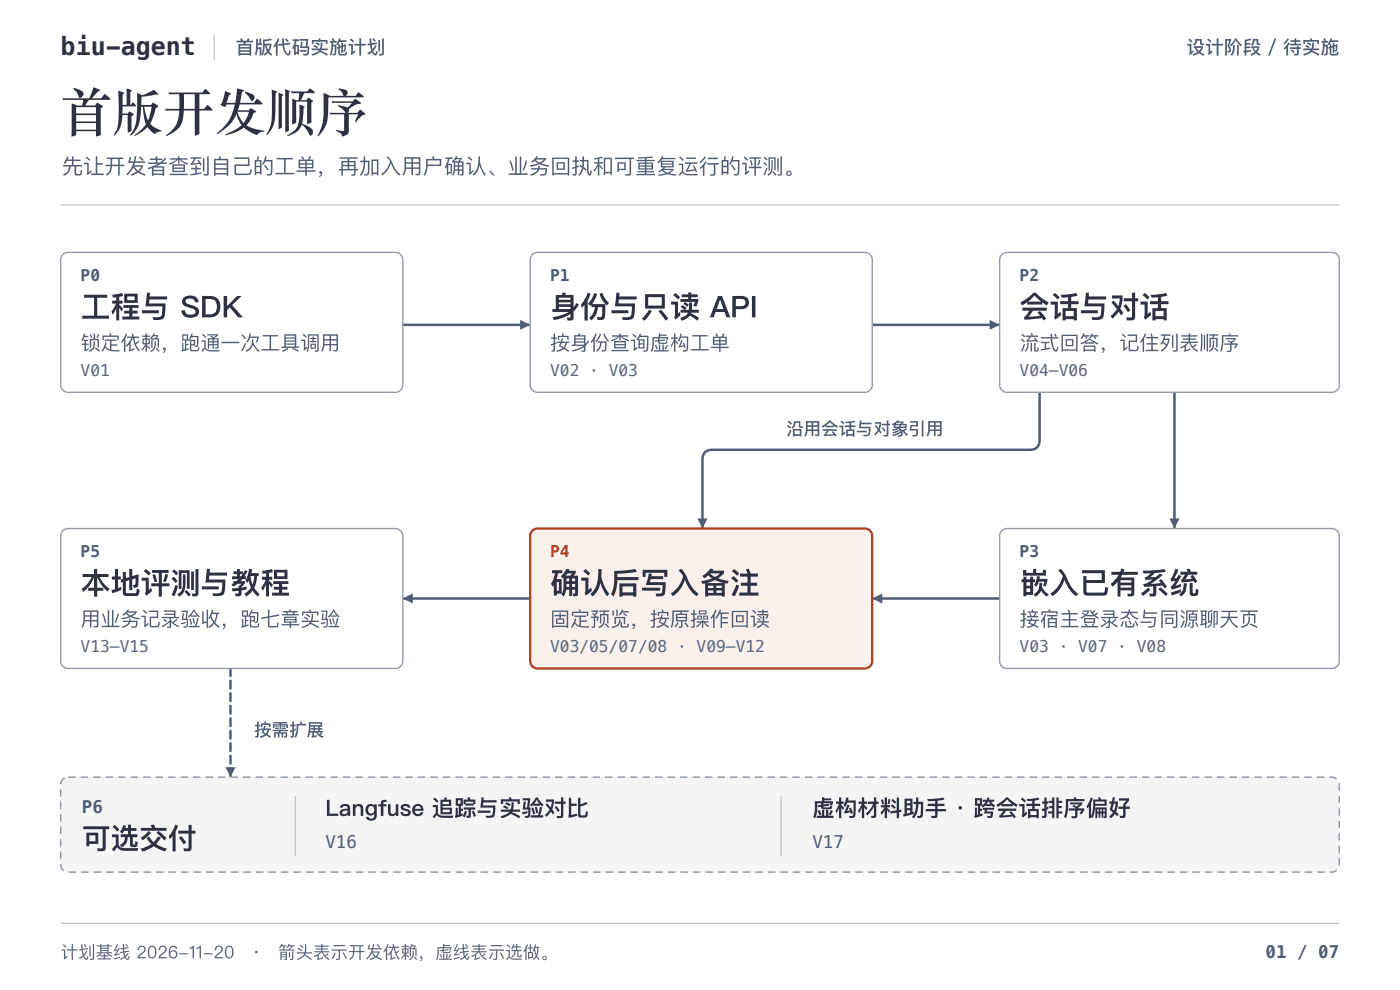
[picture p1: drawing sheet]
<svg xmlns="http://www.w3.org/2000/svg" width="297mm" height="210mm" viewBox="0 0 297 210" stroke-linecap="round" stroke-linejoin="round" font-family="sans-serif">
<path d="M45.5 7.4v5.3M12.9 43.4h271.2" fill="none" stroke="#c0c3c7" stroke-width=".26"/>
<path d="M85.5 68.9h27" fill="none" stroke="#4f5d75" stroke-width=".53"/>
<path d="M110.4 67.8l2.1 1.1-2.1 1z" fill="#4f5d75"/>
<path d="M185.1 68.9h27" fill="none" stroke="#4f5d75" stroke-width=".53"/>
<path d="M210 67.8l2.1 1.1-2.1 1z" fill="#4f5d75"/>
<path d="M249.2 83.2v28.9" fill="none" stroke="#4f5d75" stroke-width=".53"/>
<path d="M248.1 109.9h2.1l-1 2.2z" fill="#4f5d75"/>
<path d="M185.1 126.9h27" fill="none" stroke="#4f5d75" stroke-width=".53"/>
<path d="M185.1 126.9l2.1-1.1v2.1z" fill="#4f5d75"/>
<path d="M85.5 126.9h27" fill="none" stroke="#4f5d75" stroke-width=".53"/>
<path d="M85.5 126.9l2.1-1.1v2.1z" fill="#4f5d75"/>
<path d="M220.6 83.2v10a1.87 1.87 0 0 1-2.2 2.2h-67.3a1.87 1.87 0 0 0-2.1 2.1v14.6" fill="none" stroke="#4f5d75" stroke-width=".53"/>
<g fill="#4f5d75">
<path d="M148 109.9h2.1l-1.1 2.2z"/>
<path d="M47.8 162.6h2.2l-1.1 2.2z"/>
<path d="M48.7 141.5h.3l.1 .1 .1 1.7a.26 .26 0 0 1-.3 .3 .26 .26 0 0 1-.3-.3zM48.7 144.2l.3-.1 .1 .2 .1 1.7a.26 .26 0 0 1-.3 .2 .26 .26 0 0 1-.3-.2zM48.7 146.8h.3l.1 .1 .1 1.7a.26 .26 0 0 1-.3 .3 .26 .26 0 0 1-.3-.3zM48.7 149.5l.3-.1 .1 .2 .1 1.7a.26 .26 0 0 1-.3 .2 .26 .26 0 0 1-.3-.2zM48.7 152.1h.3l.1 .1 .1 1.7a.26 .26 0 0 1-.3 .3 .26 .26 0 0 1-.3-.3zM48.7 154.8l.3-.1 .1 .2 .1 1.7a.26 .26 0 0 1-.3 .2 .26 .26 0 0 1-.3-.2zM48.7 157.4h.3l.1 .1 .1 1.7a.26 .26 0 0 1-.3 .3 .26 .26 0 0 1-.3-.3zM48.7 160.1l.3-.1 .1 .2 .1 1.7a.26 .26 0 0 1-.3 .2 .26 .26 0 0 1-.3-.2zM48.7 162.7h.3l.1 .1 .1 1.7a.26 .26 0 0 1-.3 .3 .26 .26 0 0 1-.3-.3z"/>
</g>
<g fill="#fff">
<path d="M164.1 88.7h38.7v4.3h-38.7z"/>
<path d="M53.1 152.6h20.2v4.2h-20.2z"/>
<path d="M13.3 54l.6-.4 .6-.1h69.4a1.59 1.59 0 0 1 1.6 1.6v26.5a1.59 1.59 0 0 1-1.6 1.6h-69.4a1.59 1.59 0 0 1-1.6-1.6v-26.5l.1-.6z"/>
</g>
<path d="M13.3 54l.6-.4 .6-.1h69.4a1.59 1.59 0 0 1 1.6 1.6v26.5a1.59 1.59 0 0 1-1.6 1.6h-69.4a1.59 1.59 0 0 1-1.6-1.6v-26.5l.1-.6z" fill="none" stroke="#929ba9" stroke-width=".29"/>
<path d="M112.9 54l.6-.4 .6-.1h69.4a1.59 1.59 0 0 1 1.6 1.6v26.5a1.59 1.59 0 0 1-1.6 1.6h-69.4a1.59 1.59 0 0 1-1.6-1.6v-26.5l.1-.6z" fill="#fff"/>
<path d="M112.9 54l.6-.4 .6-.1h69.4a1.59 1.59 0 0 1 1.6 1.6v26.5a1.59 1.59 0 0 1-1.6 1.6h-69.4a1.59 1.59 0 0 1-1.6-1.6v-26.5l.1-.6z" fill="none" stroke="#929ba9" stroke-width=".29"/>
<path d="M212.5 54l.6-.4 .6-.1h68.8a1.59 1.59 0 0 1 1.6 1.6v26.5a1.59 1.59 0 0 1-1.6 1.6h-68.8a1.59 1.59 0 0 1-1.6-1.6v-26.5l.1-.6z" fill="#fff"/>
<path d="M212.5 54l.6-.4 .6-.1h68.8a1.59 1.59 0 0 1 1.6 1.6v26.5a1.59 1.59 0 0 1-1.6 1.6h-68.8a1.59 1.59 0 0 1-1.6-1.6v-26.5l.1-.6z" fill="none" stroke="#929ba9" stroke-width=".29"/>
<path d="M212.5 112.5l.6-.3 .6-.1h68.8a1.59 1.59 0 0 1 1.6 1.5v26.5a1.59 1.59 0 0 1-1.6 1.6h-68.8a1.59 1.59 0 0 1-1.6-1.6v-26.5l.1-.6z" fill="#fff"/>
<path d="M212.5 112.5l.6-.3 .6-.1h68.8a1.59 1.59 0 0 1 1.6 1.5v26.5a1.59 1.59 0 0 1-1.6 1.6h-68.8a1.59 1.59 0 0 1-1.6-1.6v-26.5l.1-.6z" fill="none" stroke="#929ba9" stroke-width=".29"/>
<path d="M112.9 112.5l.6-.3 .6-.1h69.4a1.59 1.59 0 0 1 1.6 1.5v26.5a1.59 1.59 0 0 1-1.6 1.6h-69.4a1.59 1.59 0 0 1-1.6-1.6v-26.5l.1-.6z" fill="#fbf0eb"/>
<path d="M112.9 112.5l.6-.3 .6-.1h69.4a1.59 1.59 0 0 1 1.6 1.5v26.5a1.59 1.59 0 0 1-1.6 1.6h-69.4a1.59 1.59 0 0 1-1.6-1.6v-26.5l.1-.6z" fill="none" stroke="#b33e1c" stroke-width=".48"/>
<path d="M13.3 112.5l.6-.3 .6-.1h69.4a1.59 1.59 0 0 1 1.6 1.5v26.5a1.59 1.59 0 0 1-1.6 1.6h-69.4a1.59 1.59 0 0 1-1.6-1.6v-26.5l.1-.6z" fill="#fff"/>
<path d="M13.3 112.5l.6-.3 .6-.1h69.4a1.59 1.59 0 0 1 1.6 1.5v26.5a1.59 1.59 0 0 1-1.6 1.6h-69.4a1.59 1.59 0 0 1-1.6-1.6v-26.5l.1-.6z" fill="none" stroke="#929ba9" stroke-width=".29"/>
<path d="M13.3 165.2l.6-.3 .6-.1h268a1.59 1.59 0 0 1 1.6 1.6v16.9a1.59 1.59 0 0 1-1.6 1.6h-268a1.59 1.59 0 0 1-1.6-1.6v-16.9l.1-.7z" fill="#f5f5f5"/>
<path d="M17.1 164.6h1.6v.3h-1.6zM19.8 164.6h1.5v.3h-1.5zM22.4 164.6h1.6v.3h-1.6zM25.1 164.6h1.5v.3h-1.5zM27.7 164.6h1.6v.3h-1.6zM30.4 164.6h1.5v.3h-1.5zM33 164.6h1.6v.3h-1.6zM35.7 164.6h1.5v.3h-1.5zM38.3 164.6h1.6v.3h-1.6zM41 164.6h1.5v.3h-1.5zM43.6 164.6h1.6v.3h-1.6zM46.2 164.6h1.6v.3h-1.6zM48.9 164.6h1.6v.3h-1.6zM51.5 164.6h1.6v.3h-1.6zM54.2 164.6h1.6v.3h-1.6zM56.8 164.6h1.6v.3h-1.6zM59.5 164.6h1.6v.3h-1.6zM62.1 164.6h1.6v.3h-1.6zM64.8 164.6h1.6v.3h-1.6zM67.4 164.6h1.6v.3h-1.6zM70.1 164.6h1.6v.3h-1.6zM72.7 164.6h1.6v.3h-1.6zM75.4 164.6h1.6v.3h-1.6zM78 164.6h1.6v.3h-1.6zM80.7 164.6h1.6v.3h-1.6zM83.3 164.6h1.6v.3h-1.6zM86 164.6h1.6v.3h-1.6zM88.6 164.6h1.6v.3h-1.6zM91.3 164.6h1.6v.3h-1.6zM93.9 164.6h1.6v.3h-1.6zM96.6 164.6h1.6v.3h-1.6zM99.2 164.6h1.6v.3h-1.6zM101.9 164.6h1.6v.3h-1.6zM104.5 164.6h1.6v.3h-1.6zM107.2 164.6h1.6v.3h-1.6zM109.8 164.6h1.6v.3h-1.6zM112.5 164.6h1.6v.3h-1.6zM115.1 164.6h1.6v.3h-1.6zM117.8 164.6h1.6v.3h-1.6zM120.4 164.6h1.6v.3h-1.6zM123.1 164.6h1.6v.3h-1.6zM125.7 164.6h1.6v.3h-1.6zM128.4 164.6h1.6v.3h-1.6zM131 164.6h1.6v.3h-1.6zM133.7 164.6h1.6v.3h-1.6zM136.3 164.6h1.6v.3h-1.6zM139 164.6h1.6v.3h-1.6zM141.6 164.6h1.6v.3h-1.6zM144.3 164.6h1.6v.3h-1.6zM146.9 164.6h1.6v.3h-1.6zM149.6 164.6h1.5v.3h-1.5zM152.2 164.6h1.6v.3h-1.6zM154.9 164.6h1.5v.3h-1.5zM157.5 164.6h1.6v.3h-1.6zM160.2 164.6h1.5v.3h-1.5zM162.8 164.6h1.6v.3h-1.6zM165.5 164.6h1.5v.3h-1.5zM168.1 164.6h1.6v.3h-1.6zM170.8 164.6h1.5v.3h-1.5zM173.4 164.6h1.6v.3h-1.6zM176 164.6h1.6v.3h-1.6zM178.7 164.6h1.6v.3h-1.6zM181.3 164.6h1.6v.3h-1.6zM184 164.6h1.6v.3h-1.6zM186.6 164.6h1.6v.3h-1.6zM189.3 164.6h1.6v.3h-1.6zM191.9 164.6h1.6v.3h-1.6zM194.6 164.6h1.6v.3h-1.6zM197.2 164.6h1.6v.3h-1.6zM199.9 164.6h1.6v.3h-1.6zM202.5 164.6h1.6v.3h-1.6zM205.2 164.6h1.6v.3h-1.6zM207.8 164.6h1.6v.3h-1.6zM210.5 164.6h1.6v.3h-1.6zM213.1 164.6h1.6v.3h-1.6zM215.8 164.6h1.6v.3h-1.6zM218.4 164.6h1.6v.3h-1.6zM221.1 164.6h1.6v.3h-1.6zM223.7 164.6h1.6v.3h-1.6zM226.4 164.6h1.6v.3h-1.6zM229 164.6h1.6v.3h-1.6zM231.7 164.6h1.6v.3h-1.6zM234.3 164.6h1.6v.3h-1.6zM237 164.6h1.6v.3h-1.6zM239.6 164.6h1.6v.3h-1.6zM242.3 164.6h1.6v.3h-1.6zM244.9 164.6h1.6v.3h-1.6zM247.6 164.6h1.6v.3h-1.6zM250.2 164.6h1.6v.3h-1.6zM252.9 164.6h1.6v.3h-1.6zM255.5 164.6h1.6v.3h-1.6zM258.2 164.6h1.6v.3h-1.6zM260.8 164.6h1.6v.3h-1.6zM263.5 164.6h1.6v.3h-1.6zM266.1 164.6h1.6v.3h-1.6zM268.8 164.6h1.6v.3h-1.6zM271.4 164.6h1.6v.3h-1.6zM274.1 164.6h1.5v.3h-1.5zM276.7 164.6h1.6v.3h-1.6zM279.4 164.6h1.5v.3h-1.5zM282 164.6h.8l.8 .4-.2 .2-.5-.2-.9-.1zM283.9 166.1l.4-.1v1.6h-.3zM284 168.7h.3v1.6h-.3zM284 171.3h.3v1.6h-.3zM284 174h.3v1.6h-.3zM284 176.6h.3v1.6h-.3zM284 179.3h.3v1.6h-.3zM284 181.9h.3v1.6h-.3zM282.1 184.7h.7l.7-.3 .2 .2-.8 .4-.8 .1zM279.5 184.7h1.5v.4h-1.5zM276.8 184.7h1.6v.4h-1.6zM274.2 184.7h1.5v.4h-1.5zM271.5 184.7h1.6v.4h-1.6zM268.9 184.7h1.5v.4h-1.5zM266.2 184.7h1.6v.4h-1.6zM263.6 184.7h1.6v.4h-1.6zM260.9 184.7h1.6v.4h-1.6zM258.3 184.7h1.6v.4h-1.6zM255.6 184.7h1.6v.4h-1.6zM253 184.7h1.6v.4h-1.6zM250.3 184.7h1.6v.4h-1.6zM247.7 184.7h1.6v.4h-1.6zM245 184.7h1.6v.4h-1.6zM242.4 184.7h1.6v.4h-1.6zM239.7 184.7h1.6v.4h-1.6zM237.1 184.7h1.6v.4h-1.6zM234.4 184.7h1.6v.4h-1.6zM231.8 184.7h1.6v.4h-1.6zM229.1 184.7h1.6v.4h-1.6zM226.5 184.7h1.6v.4h-1.6zM223.8 184.7h1.6v.4h-1.6zM221.2 184.7h1.6v.4h-1.6zM218.5 184.7h1.6v.4h-1.6zM215.9 184.7h1.6v.4h-1.6zM213.2 184.7h1.6v.4h-1.6zM210.6 184.7h1.6v.4h-1.6zM207.9 184.7h1.6v.4h-1.6zM205.3 184.7h1.6v.4h-1.6zM202.6 184.7h1.6v.4h-1.6zM200 184.7h1.6v.4h-1.6zM197.3 184.7h1.6v.4h-1.6zM194.7 184.7h1.6v.4h-1.6zM192 184.7h1.6v.4h-1.6zM189.4 184.7h1.6v.4h-1.6zM186.7 184.7h1.6v.4h-1.6zM184.1 184.7h1.6v.4h-1.6zM181.4 184.7h1.6v.4h-1.6zM178.8 184.7h1.6v.4h-1.6zM176.1 184.7h1.6v.4h-1.6zM173.5 184.7h1.6v.4h-1.6zM170.8 184.7h1.6v.4h-1.6zM168.2 184.7h1.6v.4h-1.6zM165.6 184.7h1.5v.4h-1.5zM162.9 184.7h1.6v.4h-1.6zM160.3 184.7h1.5v.4h-1.5zM157.6 184.7h1.6v.4h-1.6zM155 184.7h1.5v.4h-1.5zM152.3 184.7h1.6v.4h-1.6zM149.7 184.7h1.5v.4h-1.5zM147 184.7h1.6v.4h-1.6zM144.4 184.7h1.5v.4h-1.5zM141.7 184.7h1.6v.4h-1.6zM139.1 184.7h1.6v.4h-1.6zM136.4 184.7h1.6v.4h-1.6zM133.8 184.7h1.6v.4h-1.6zM131.1 184.7h1.6v.4h-1.6zM128.5 184.7h1.6v.4h-1.6zM125.8 184.7h1.6v.4h-1.6zM123.2 184.7h1.6v.4h-1.6zM120.5 184.7h1.6v.4h-1.6zM117.9 184.7h1.6v.4h-1.6zM115.2 184.7h1.6v.4h-1.6zM112.6 184.7h1.6v.4h-1.6zM109.9 184.7h1.6v.4h-1.6zM107.3 184.7h1.6v.4h-1.6zM104.6 184.7h1.6v.4h-1.6zM102 184.7h1.6v.4h-1.6zM99.3 184.7h1.6v.4h-1.6zM96.7 184.7h1.6v.4h-1.6zM94 184.7h1.6v.4h-1.6zM91.4 184.7h1.6v.4h-1.6zM88.7 184.7h1.6v.4h-1.6zM86.1 184.7h1.6v.4h-1.6zM83.4 184.7h1.6v.4h-1.6zM80.8 184.7h1.6v.4h-1.6zM78.1 184.7h1.6v.4h-1.6zM75.5 184.7h1.6v.4h-1.6zM72.8 184.7h1.6v.4h-1.6zM70.2 184.7h1.6v.4h-1.6zM67.5 184.7h1.6v.4h-1.6zM64.9 184.7h1.6v.4h-1.6zM62.2 184.7h1.6v.4h-1.6zM59.6 184.7h1.6v.4h-1.6zM56.9 184.7h1.6v.4h-1.6zM54.3 184.7h1.6v.4h-1.6zM51.6 184.7h1.6v.4h-1.6zM49 184.7h1.6v.4h-1.6zM46.3 184.7h1.6v.4h-1.6zM43.7 184.7h1.6v.4h-1.6zM41 184.7h1.6v.4h-1.6zM38.4 184.7h1.6v.4h-1.6zM35.8 184.7h1.5v.4h-1.5zM33.1 184.7h1.6v.4h-1.6zM30.5 184.7h1.5v.4h-1.5zM27.8 184.7h1.6v.4h-1.6zM25.2 184.7h1.5v.4h-1.5zM22.5 184.7h1.6v.4h-1.6zM19.9 184.7h1.5v.4h-1.5zM17.2 184.7h1.6v.4h-1.6zM14.6 184.7h1.5v.4h-1.5zM12.7 183.2h.3v.1a1.36 1.36 0 0 0 .6 1.2l-.1 .2a1.68 1.68 0 0 1-.8-1.5zM12.7 180.5h.3v1.6h-.3zM12.7 177.9h.3v1.6h-.3zM12.7 175.2h.3v1.6h-.3zM12.7 172.6h.3v1.6h-.3zM12.7 169.9h.3v1.6h-.3zM12.7 167.3h.3v1.6h-.3zM13.1 165.2l.6-.4 .1 .3a1.34 1.34 0 0 0-.8 1.2l-.3-.1zM14.5 164.6h1.6v.3h-1.6z" fill="#929ba9"/>
<path d="M62.7 168.7v12.8M165.7 168.7v12.8M12.9 195.8h271.2" fill="none" stroke="#c0c3c7" stroke-width=".26"/>
<text font-size="10.9" fill="#2d3142" x="12.9" y="27">首版开发顺序</text>
<g font-size="6.4" fill="#2d3142">
<text x="17.1" y="67.3">工程与 SDK</text>
<text x="116.7" y="67.3">身份与只读 API</text>
<text x="216.3" y="67.3">会话与对话</text>
<text x="17.1" y="125.8">本地评测与教程</text>
<text x="116.7" y="125.8">确认后写入备注</text>
<text x="216.3" y="125.8">嵌入已有系统</text>
</g>
<text font-size="6.1" fill="#2d3142" x="17.4" y="179.9">可选交付</text>
<text font-size="5.3" fill="#2d3142" x="12.9" y="11.7">biu-agent</text>
<g font-size="4.8" fill="#2d3142">
<text x="69" y="173">Langfuse 追踪与实验对比</text>
<text x="172.3" y="173">虚构材料助手 · 跨会话排序偏好</text>
</g>
<text font-size="4.5" fill="#4f5d75" x="13.1" y="36.8">先让开发者查到自 己的工单，再加入用户确认、业务回执和可重复运行的评测。</text>
<g font-size="4.2" fill="#4f5d75">
<text x="17.1" y="74.2">锁定依赖，跑通一次工具调用</text>
<text x="116.7" y="74.2">按身份查询虚构工单</text>
<text x="216.3" y="74.2">流式回答，记住列表顺序</text>
<text x="17.1" y="132.7">用业务记录验收，跑七章实验</text>
<text x="116.7" y="132.7">固定预览，按原操作回读</text>
<text x="216.3" y="132.7">接宿主登录态与同源聊天页</text>
</g>
<g font-size="4" fill="#4f5d75">
<text x="50" y="11.4">首版代码实施计划</text>
<text x="251.7" y="11.4">设计阶段 / 待实施</text>
</g>
<g font-size="3.7" fill="#4f5d75">
<text x="166.8" y="92.2">沿用会话与对象引用</text>
<text x="53.9" y="156">按需扩展</text>
<text x="17.4" y="172.4">P6</text>
<text x="69" y="179.9">V16</text>
<text x="172.3" y="179.9">V17</text>
<text x="268.5" y="203.2">01 / 07</text>
</g>
<g font-size="3.7" fill="#5a6580">
<text x="12.9" y="203.2">计划基线 2026-11-20</text>
<text x="53.4" y="203.2">·</text>
<text x="59" y="203.2">箭头表示开发依赖，虚线表示选做。</text>
</g>
<g font-size="3.4" fill="#4f5d75">
<text x="17.1" y="59.6">P0</text>
<text x="116.7" y="59.6">P1</text>
<text x="216.3" y="59.6">P2</text>
<text x="17.1" y="118.1">P5</text>
<text x="216.3" y="118.1">P3</text>
</g>
<g font-size="3.4" fill="#5a6580">
<text x="17.1" y="79.7">V01</text>
<text x="116.7" y="79.7">V02 · V03</text>
<text x="216.3" y="79.7">V04–V06</text>
<text x="17.1" y="138.3">V13–V15</text>
<text x="116.7" y="138.3">V03/05/07/08 · V09–V12</text>
<text x="216.3" y="138.3">V03 · V07 · V08</text>
</g>
<text font-size="3.4" fill="#b33e1c" x="116.7" y="118.1">P4</text>
</svg>
